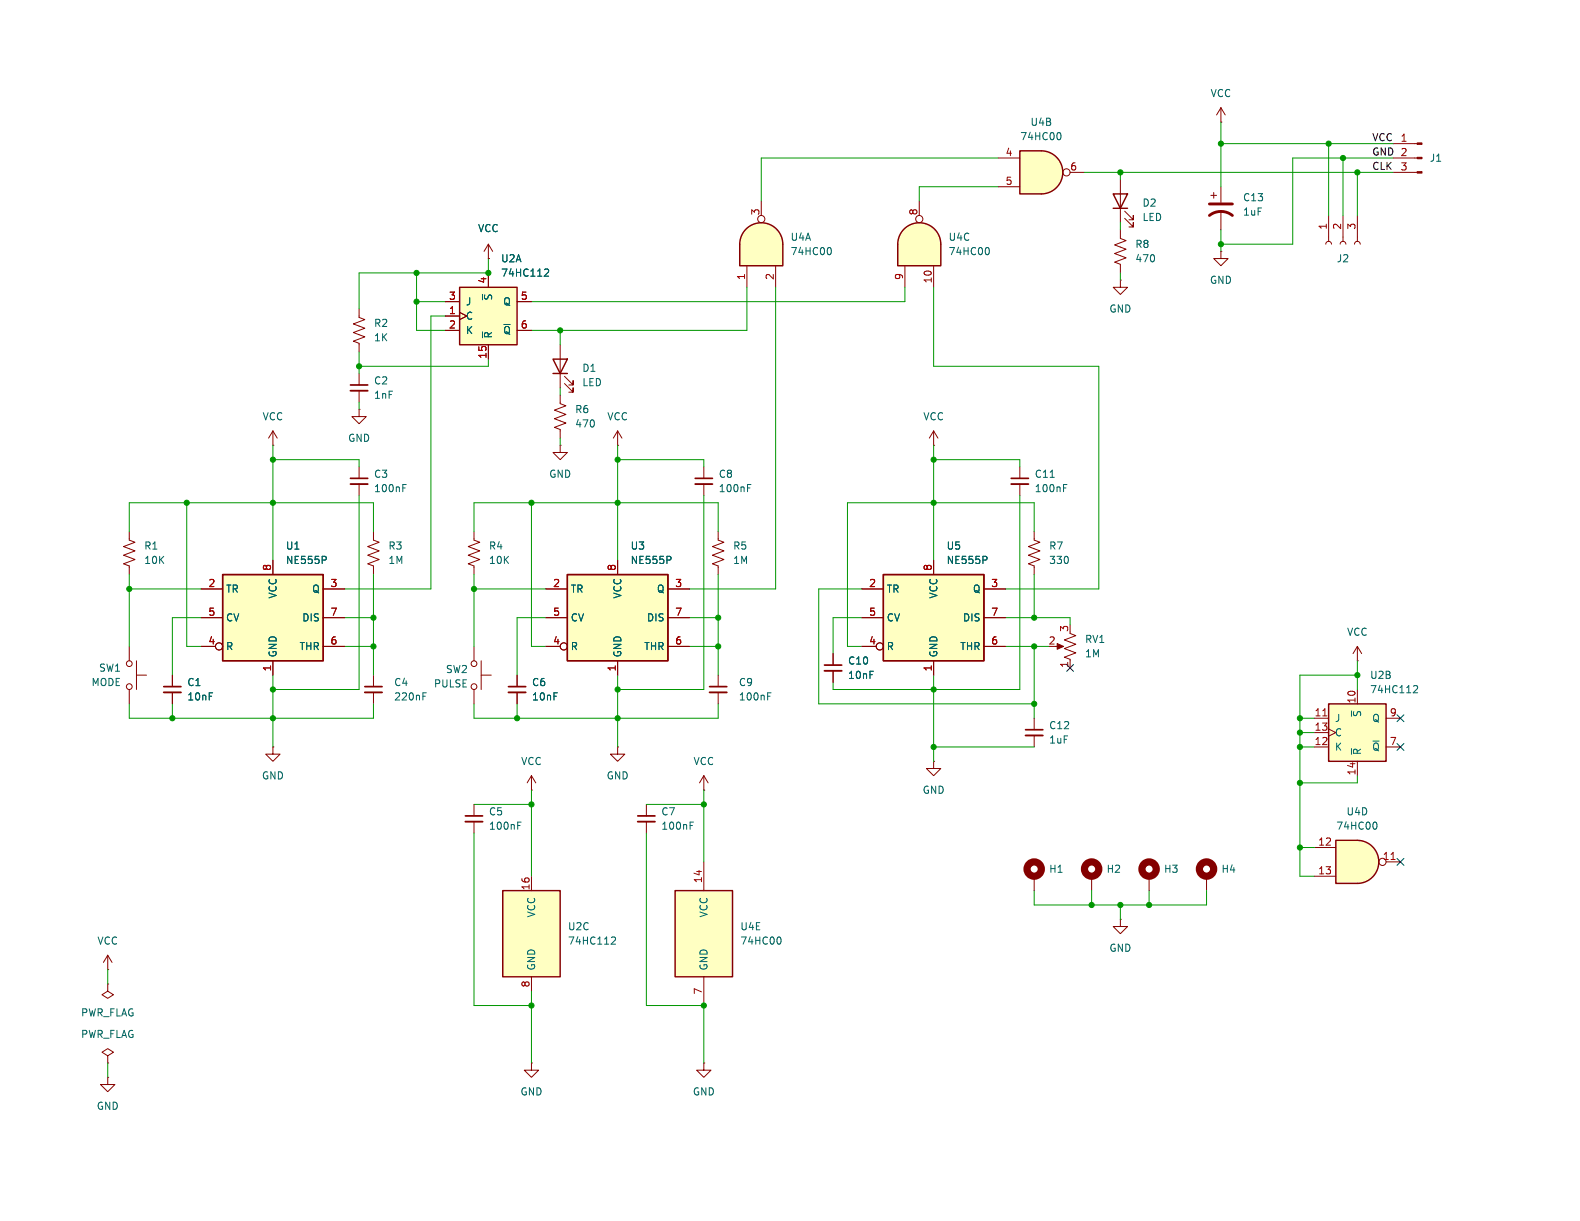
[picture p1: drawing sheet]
<svg xmlns="http://www.w3.org/2000/svg" width="279mm" height="216mm" viewBox="0 0 279 216" stroke-linecap="round" stroke-linejoin="round" font-family="sans-serif">
<path d="M178.8 84.6h3.1M145.8 117.6h3M82.3 144.3h3" fill="none" stroke="#840000" stroke-width=".3"/>
<path d="M178.8 85.6h3.1M145.8 118.6h3M82.3 145.3h3" fill="none" stroke="#840000" stroke-width=".33"/>
<g fill="none" stroke="#840000" stroke-width=".18">
<path d="M99.1 61v7.6M99.8 67.8l1.5 1.5v-.7v.7h-.7M99.8 66.5l1.5 1.6v-.8v.8h-.7M165.1 78.7h.1M165.1 76.2l-.8 1.3M165.1 76.2l.8 1.3M165.1 76.2v2.5M180.3 82.6v2M180.3 85.6v2M182.9 94v1.5l1 .4-2 .7 2 .8-2 .8 2 .7-2 .8 1 .4v1.5M147.3 115.6v2M147.3 118.6v2.1"/>
<path d="M83.8 142.2v2.1M83.8 145.3v2M94 188v1.2h1.2l-1.2 1.3-1.3-1.3h1.3M94 188h.1"/>
</g>
<path d="M185.7 84.4h.7M188.1 86.3h.4M188.1 85.7h.6M91.6 146h.4M91.6 145.4h.6" fill="none" stroke="#006464" stroke-width=".18"/>
<path d="M97.8 63.5h2.5l-1.2 2.5zM97.8 66h2.5" fill="none" stroke="#840000" stroke-width=".25"/>
<path d="M131.9 40.5a3.8 3.8 0 0 1 4.2-.8 3.8 3.8 0 0 1 2.3 3.5h-7.6a3.8 3.8 0 0 1 1.1-2.7z" fill="#ffffc2" stroke="#ffffc2" stroke-width=".18"/>
<path d="M130.8 43.2h7.6v3.8h-7.6z" fill="#ffffc2"/>
<path d="M131.9 40.5a3.8 3.8 0 0 1 4.2-.8 3.8 3.8 0 0 1 2.3 3.5v3.8h-7.6v-3.8a3.8 3.8 0 0 1 1.1-2.7z" fill="none" stroke="#840000" stroke-width=".25"/>
<g fill="none" stroke="#840000" stroke-width=".18">
<path d="M134.6 35.6v2.5M132.1 47v3.8M137.2 47v3.8"/>
<circle cx="134.6" cy="38.7" r=".63"/>
</g>
<path d="M146.7 43.8a.79 .79 0 0 1 0 1.2" fill="none" stroke="#006464" stroke-width=".18"/>
<path d="M39.4 101.6h17.7v15.2h-17.7z" fill="#ffffc2"/>
<path d="M39.4 101.6h17.7v15.2h-17.7z" fill="none" stroke="#840000" stroke-width=".25"/>
<g fill="none" stroke="#840000" stroke-width=".18">
<path d="M48.3 99.1v2.5M35.6 104.1h3.8M35.6 109.2h3.8M35.6 114.3h2.5M48.3 116.8v2.6M57.1 104.1h3.9M57.1 109.2h3.9M57.1 114.3h3.9"/>
<circle cx="38.7" cy="114.3" r=".63"/>
</g>
<path d="M57.6 98.4l.1 .2-.1 .4" fill="none" stroke="#006464" stroke-width=".18"/>
<path d="M159.9 40.5a3.8 3.8 0 0 1 4.1-.8 3.8 3.8 0 0 1 2.4 3.5h-7.7a3.8 3.8 0 0 1 1.2-2.7z" fill="#ffffc2" stroke="#ffffc2" stroke-width=".18"/>
<path d="M158.7 43.2h7.7v3.8h-7.7z" fill="#ffffc2"/>
<path d="M159.9 40.5a3.8 3.8 0 0 1 4.1-.8 3.8 3.8 0 0 1 2.4 3.5v3.8h-7.7v-3.8a3.8 3.8 0 0 1 1.2-2.7z" fill="none" stroke="#840000" stroke-width=".25"/>
<g fill="none" stroke="#840000" stroke-width=".18">
<path d="M162.6 35.6v2.5M160 47v3.8M165.1 47v3.8"/>
<circle cx="162.6" cy="38.7" r=".63"/>
</g>
<path d="M174.6 43.8a.79 .79 0 0 1 0 1.2" fill="none" stroke="#006464" stroke-width=".18"/>
<path d="M240 148.6a3.8 3.8 0 0 1 3.8 3.8 3.8 3.8 0 0 1-3.8 3.8z" fill="#ffffc2" stroke="#ffffc2" stroke-width=".18"/>
<path d="M236.2 148.6h3.8v7.6h-3.8z" fill="#ffffc2"/>
<path d="M236.2 148.6h3.8a3.8 3.8 0 0 1 3.8 3.8 3.8 3.8 0 0 1-3.8 3.8h-3.8z" fill="none" stroke="#840000" stroke-width=".25"/>
<g fill="none" stroke="#840000" stroke-width=".18">
<path d="M232.4 149.9h3.8M232.4 154.9h3.8M245.1 152.4h2.5"/>
<circle cx="244.5" cy="152.4" r=".63"/>
</g>
<path d="M246 152h.7" fill="none" stroke="#a90000" stroke-width=".18"/>
<path d="M243.2 145.4a.79 .79 0 0 1 0 1.2" fill="none" stroke="#006464" stroke-width=".18"/>
<path d="M234.9 124.5h10.2v10.1h-10.2z" fill="#ffffc2"/>
<path d="M196.8 34.3h2.6l-1.3 2.5zM196.8 36.8h2.6M234.9 124.5h10.2v10.1h-10.2z" fill="none" stroke="#840000" stroke-width=".25"/>
<g fill="none" stroke="#840000" stroke-width=".18">
<path d="M215.9 19.1v2.5M215.9 19.1l-.8 1.2M215.9 19.1l.8 1.2M198.1 31.8v7.6M198.9 38.6l1.5 1.5v-.7v.7h-.8M198.9 37.3l1.5 1.6v-.8v.8h-.8M214.1 34.5h1M214.6 34v1.1M215.9 21.6h.1M215.9 33v2.8M215.9 37.3v3.3M234.9 38.1v4.6"/>
<path d="M237.5 38.1v4.6M240 38.1v4.6M246.4 25.4h4.2M246.4 27.9h4.2M246.4 30.5h4.2M198.1 40.6v1.6l1 .3-2 .8 2 .8-2 .7 2 .8-2 .8 1 .3v1.6M198.1 49.5v1.3h1.3l-1.3 1.3-1.3-1.3h1.3M198.1 49.5h.1M215.9 44.5v1.2h1.3l-1.3 1.3-1.3-1.3h1.3M215.9 44.5h.1M234.4 43.2l.2-.4 .3-.1 .4 .1 .2 .4M237 43.2l.1-.4 .4-.1 .3 .1 .2 .4"/>
<path d="M239.5 43.2l.2-.4 .3-.1 .4 .1 .1 .4M48.3 78.7h.1M48.3 76.2l-.8 1.3M48.3 76.2l.7 1.3M48.3 76.2v2.5M63.5 72.4v1.3h1.3l-1.3 1.2-1.3-1.2h1.3M63.5 72.4h.1M63.5 66v2.1M63.5 69.1v2M22.9 94v1.5l1 .4-2.1 .7 2.1 .8-2.1 .8 2.1 .7-2.1 .8 1.1 .4v1.5M63.5 82.6v2M63.5 85.6v2"/>
<path d="M186.7 114.3h1M189.2 112l1 .4-2 .8 2 .7-2 .8 2 .7-2 .8 1 .4v1.5M240 116.8h.1M240 114.3v2.5M240 114.3l-.7 1.3M240 114.3l.8 1.3M232.4 127h2.5M232.4 129.5h2.5M232.4 132.1h2.5M234.9 128.9l1.3 .6-1.3 .7M240 121.9v2.6M240 134.6v2.6"/>
<path d="M245.1 127h2.5M245.1 132.1h2.5"/>
</g>
<path d="M233.9 126.6h.7" fill="none" stroke="#a90000" stroke-width=".18"/>
<path d="M71.2 86.3h.5M71.2 85.7h.6M239 132.4v1M250.1 121.2l.5 .1 .1 .3-.8 .9h.8" fill="none" stroke="#006464" stroke-width=".18"/>
<path d="M213.9 38.1a3.3 3.3 0 0 1 4 0M213.9 36.1h4" fill="none" stroke="#840000" stroke-width=".51"/>
<g fill="#840000" stroke="#840000" stroke-width=".18">
<path d="M250.6 25.3h.9v.2h-.9z"/>
<path d="M250.6 27.8h.9v.3h-.9z"/>
<path d="M250.6 30.4h.9v.2h-.9z"/>
<path d="M186.9 113.8l1.2 .5-1.2 .5z"/>
</g>
<path d="M62 68.1h3M62 84.6h3" fill="none" stroke="#840000" stroke-width=".3"/>
<path d="M62 69.1h3M62 85.6h3" fill="none" stroke="#840000" stroke-width=".33"/>
<path d="M184.1 26.7a3.8 3.8 0 0 1 3.8 3.8 3.8 3.8 0 0 1-3.8 3.8z" fill="#ffffc2" stroke="#ffffc2" stroke-width=".18"/>
<path d="M180.3 26.7h3.8v7.6h-3.8z" fill="#ffffc2"/>
<path d="M180.3 26.7h3.8a3.8 3.8 0 0 1 3.8 3.8 3.8 3.8 0 0 1-3.8 3.8h-3.8z" fill="none" stroke="#840000" stroke-width=".25"/>
<g fill="none" stroke="#840000" stroke-width=".18">
<path d="M176.5 27.9h3.8M176.5 33h3.8M189.2 30.5h2.6M63.5 54.6v1.5l1 .4-2 .8 2 .7-2 .8 2 .8-2 .7 1 .4v1.5M86.4 45.7h.1M86.4 43.2l-.8 1.3M86.4 43.2l.7 1.3M86.4 43.2v2.5M165.1 134.6v1.3h1.3l-1.3 1.3-1.3-1.3h1.3M165.1 134.6h.1M182.9 127v2M182.9 130v2.1"/>
<path d="M182.9 154.9v2.6"/>
<circle cx="188.6" cy="30.5" r=".63"/>
</g>
<path d="M187.3 23.4a.79 .79 0 0 1 0 1.3" fill="none" stroke="#006464" stroke-width=".18"/>
<circle cx="182.9" cy="153.7" r="1.27" fill="none" stroke="#840000" stroke-width="1.3"/>
<path d="M181.4 129h3" fill="none" stroke="#840000" stroke-width=".3"/>
<path d="M181.4 130h3" fill="none" stroke="#840000" stroke-width=".33"/>
<path d="M81.3 50.8h10.1v10.2h-10.1z" fill="#ffffc2"/>
<path d="M81.3 50.8h10.1v10.2h-10.1z" fill="none" stroke="#840000" stroke-width=".25"/>
<path d="M78.7 53.3h2.6M78.7 55.9h2.6M78.7 58.4h2.6M81.3 55.2l1.2 .7-1.2 .6M86.4 48.3v2.5M91.4 53.3h2.6M91.4 58.4h2.6M86.4 61v2.5" fill="none" stroke="#840000" stroke-width=".18"/>
<path d="M85.3 58.7v1M96.5 47.6h.4l.1 .3-.8 .9h.8" fill="none" stroke="#006464" stroke-width=".18"/>
<path d="M156.2 101.6h17.8v15.2h-17.8z" fill="#ffffc2"/>
<path d="M156.2 101.6h17.8v15.2h-17.8z" fill="none" stroke="#840000" stroke-width=".25"/>
<g fill="none" stroke="#840000" stroke-width=".18">
<path d="M124.5 82.6v2M124.5 85.6v2M165.1 99.1v2.5M152.4 104.1h3.8M152.4 109.2h3.8M152.4 114.3h2.5M165.1 116.8v2.6M174 104.1h3.8M174 109.2h3.8M174 114.3h3.8M193 154.9v2.6M203.2 154.9v2.6"/>
<path d="M213.4 154.9v2.6M198.1 162.6v1.2h1.3l-1.3 1.3-1.3-1.3h1.3M198.1 162.6h.1"/>
<circle cx="155.6" cy="114.3" r=".63"/>
</g>
<path d="M132.2 86.3h.4M132.2 85.7h.6M174.4 98.4l.1 .2-.1 .4" fill="none" stroke="#006464" stroke-width=".18"/>
<g fill="none" stroke="#840000" stroke-width="1.3">
<circle cx="193" cy="153.7" r="1.27"/>
<circle cx="203.2" cy="153.7" r="1.27"/>
<circle cx="213.4" cy="153.7" r="1.27"/>
</g>
<path d="M122.9 84.6h3.1" fill="none" stroke="#840000" stroke-width=".3"/>
<path d="M122.9 85.6h3.1" fill="none" stroke="#840000" stroke-width=".33"/>
<path d="M100.3 101.6h17.8v15.2h-17.8z" fill="#ffffc2"/>
<path d="M100.3 101.6h17.8v15.2h-17.8z" fill="none" stroke="#840000" stroke-width=".25"/>
<g fill="none" stroke="#840000" stroke-width=".18">
<path d="M99.1 69.9v1.5l1 .4-2.1 .7 2.1 .8-2.1 .7 2.1 .8-2.1 .8 1.1 .3v1.6M109.2 78.7h.1M109.2 76.2v2.5M109.2 76.2l-.7 1.3M109.2 76.2l.8 1.3M66 94v1.5l1.1 .4-2.1 .7 2.1 .8-2.1 .8 2.1 .7-2.1 .8 1 .4v1.5M83.8 94v1.5l1 .4-2 .7 2 .8-2 .8 2 .7-2 .8 1 .4v1.5M109.2 99.1v2.5M127 94v1.5l1 .4-2 .7 2 .8-2 .8 2 .7-2 .8 1 .4v1.5M22.9 114.3v2.5M24.1 119.4h1.8M24.1 116.8v5.1"/>
<path d="M30.5 119.4v2M83.8 114.3v2.5M85.1 119.4h1.8M85.1 116.8v5.1M96.5 104.1h3.8M96.5 109.2h3.8M96.5 114.3h2.6M109.2 116.8v2.6M118.1 104.1h3.8M118.1 109.2h3.8M118.1 114.3h3.8M127 119.4v2"/>
<path d="M22.9 121.9v2.6M30.5 122.4v2.1M48.3 132.1v1.3h1.2l-1.2 1.2-1.3-1.2h1.3M48.3 132.1h.1M83.8 121.9v2.6M94 139.7h.1M94 137.2l-.8 1.2M94 137.2l.7 1.2M94 137.2v2.5M109.2 132.1v1.3h1.3l-1.3 1.2-1.3-1.2h1.3M109.2 132.1h.1M124.5 139.7h.1"/>
<path d="M124.5 137.2l-.8 1.2M124.5 137.2l.7 1.2M124.5 137.2v2.5M127 122.4v2.1M114.3 142.2v2.1M114.3 145.3v2M19 174v1.3l1.1 .6-1.1 .6-1-.6 1-.6M19 174h.1M19 171.5h.1M19 168.9l-.7 1.3M19 168.9l.8 1.3M19 168.9v2.6"/>
<path d="M19 186.7l1.1-.6-1.1-.7-1 .7 1 .6v1.3M19 188h.1M19 190.5v1.3h1.3l-1.3 1.2-1.2-1.2h1.2M19 190.5h.1"/>
<circle cx="22.9" cy="117.3" r=".51"/>
<circle cx="83.8" cy="117.3" r=".51"/>
<circle cx="99.7" cy="114.3" r=".63"/>
<circle cx="22.9" cy="121.4" r=".51"/>
<circle cx="83.8" cy="121.4" r=".51"/>
</g>
<path d="M118.5 98.4l.2 .2-.2 .4M135.7 123.1h.5M135.7 122.5h.7M122 146h.5M122 145.4h.6" fill="none" stroke="#006464" stroke-width=".18"/>
<path d="M29 121.4h3M125.5 121.4h3M112.8 144.3h3" fill="none" stroke="#840000" stroke-width=".3"/>
<path d="M29 122.4h3M125.5 122.4h3M112.8 145.3h3" fill="none" stroke="#840000" stroke-width=".33"/>
<path d="M119.4 157.5h10.1v15.2h-10.1z" fill="#ffffc2"/>
<path d="M119.4 157.5h10.1v15.2h-10.1z" fill="none" stroke="#840000" stroke-width=".25"/>
<path d="M99.1 78.7v1.3h1.2l-1.2 1.3-1.3-1.3h1.3M99.1 78.7h.1M66 119.4v2M91.4 119.4v2M66 122.4v2.1M91.4 122.4v2.1M124.5 152.4v5.1M124.5 172.7v5.1" fill="none" stroke="#840000" stroke-width=".18"/>
<path d="M74.8 123.1h.4M74.8 122.5h.6M137.8 165.7a.79 .79 0 0 1 0 1.2" fill="none" stroke="#006464" stroke-width=".18"/>
<path d="M64.5 121.4h3.1M89.9 121.4h3.1" fill="none" stroke="#840000" stroke-width=".3"/>
<path d="M64.5 122.4h3.1M89.9 122.4h3.1" fill="none" stroke="#840000" stroke-width=".33"/>
<path d="M88.9 157.5h10.2v15.2h-10.2z" fill="#ffffc2"/>
<path d="M88.9 157.5h10.2v15.2h-10.2z" fill="none" stroke="#840000" stroke-width=".25"/>
<g fill="none" stroke="#840000" stroke-width=".18">
<path d="M78.7 53.3h2.6M78.7 55.9h2.6M78.7 58.4h2.6M81.3 55.2l1.2 .7-1.2 .6M86.4 45.7h.1M86.4 48.3v2.5M91.4 53.3h2.6M91.4 58.4h2.6M86.4 61v2.5M48.3 99.1v2.5M109.2 99.1v2.5M165.1 99.1v2.5"/>
<path d="M30.5 119.4v2M35.6 104.1h3.8M35.6 109.2h3.8M35.6 114.3h2.5M48.3 116.8v2.6M57.1 104.1h3.9M57.1 109.2h3.9M57.1 114.3h3.9M91.4 119.4v2M96.5 104.1h3.8M96.5 109.2h3.8M96.5 114.3h2.6"/>
<path d="M109.2 116.8v2.6M118.1 104.1h3.8M118.1 109.2h3.8M118.1 114.3h3.8M147.3 115.6v2M147.3 118.6v2.1M152.4 104.1h3.8M152.4 109.2h3.8M152.4 114.3h2.5M165.1 116.8v2.6M174 104.1h3.8M174 109.2h3.8"/>
<path d="M174 114.3h3.8M30.5 122.4v2.1M91.4 122.4v2.1M94 154.9v2.6M94 172.7v2.6M124.5 188v1.2h1.2l-1.2 1.3-1.3-1.3h1.3M124.5 188h.1"/>
<circle cx="38.7" cy="114.3" r=".63"/>
<circle cx="99.7" cy="114.3" r=".63"/>
<circle cx="155.6" cy="114.3" r=".63"/>
</g>
<path d="M85.3 58.7v1M96.5 47.6h.4l.1 .3-.8 .9h.8M57.6 98.4l.1 .2-.1 .4M118.5 98.4l.2 .2-.2 .4M174.4 98.4l.1 .2-.1 .4M108.3 165.7h.4l.1 .3-.7 .9h.7" fill="none" stroke="#006464" stroke-width=".18"/>
<g fill="none" stroke="#009600" stroke-width=".18">
<path d="M176.5 33h-13.9v2.6M176.5 27.9h-41.9v7.7M191.8 30.5h54.6M198.1 30.5v1.3M198.1 39.4v1.2M215.9 25.4h30.5M215.9 21.6v11.4M234.9 25.4v12.7M237.5 27.9v10.2M240 30.5v7.6M246.4 27.9h-17.8v15.3h-12.7M73.7 48.3v10.1h5"/>
<path d="M73.7 53.3h5M78.7 55.9h-2.5v48.2h-15.2M86.4 45.7v2.6h-22.9v6.3M99.1 58.4v2.6M132.1 50.8v7.6h-38.1M137.2 50.8v53.3h-15.3M160 50.8v2.5h-66M165.1 50.8v14h29.2v39.3h-16.5M198.1 48.3v1.2M215.9 40.6v3.9M48.3 78.7v20.4M63.5 62.2v3.8"/>
<path d="M63.5 71.1v1.3M86.4 63.5v1.3h-22.9M99.1 68.6v1.3M99.1 77.5v1.2M109.2 78.7v20.4M165.1 78.7v20.4M22.9 94v-5.1h43.1v5.1M33 88.9v25.4h2.6M48.3 81.3h15.2v1.3M63.5 87.6v34.3h-15.2M83.8 94v-5.1h43.2v5.1M94 88.9v25.4h2.5"/>
<path d="M109.2 81.3h15.3v1.3M124.5 87.6v34.3h-15.3M165.1 81.3h15.2v1.3M180.3 87.6v34.3h-33v-1.2M182.9 94v-5.1h-33v25.4h2.5M22.9 104.1h12.7M22.9 101.6v12.7M35.6 109.2h-5.1v10.2M48.3 119.4v12.7M61 114.3h5M61 109.2h5M66 101.6v17.8"/>
<path d="M83.8 104.1h12.7M83.8 101.6v12.7M96.5 109.2h-5.1v10.2M109.2 119.4v12.7M121.9 114.3h5.1M121.9 109.2h5.1M127 101.6v17.8M152.4 109.2h-5.1v6.4M152.4 104.1h-7.6v20.4h38.1M165.1 119.4v15.2M177.8 114.3h7.6M177.8 109.2h11.4v1.3"/>
<path d="M182.9 101.6v7.6M182.9 114.3v12.7M240 116.8v5.1M240 119.4h-10.1v35.5h2.5M22.9 124.5v2.5h43.1v-2.5M30.5 124.5v2.5M83.8 124.5v2.5h43.2v-2.5M91.4 124.5v2.5M94 139.7v15.2M124.5 139.7v12.7M165.1 132.1h17.8M229.9 127h2.5"/>
<path d="M229.9 132.1h2.5M229.9 129.5h2.5M240 137.2v1.2h-10.1M83.8 147.3v30.5h10.2M83.8 142.2h10.2M114.3 147.3v30.5h10.2v10.2M114.3 142.2h10.2M182.9 157.5v2.5h30.5v-2.5M193 157.5v2.5M203.2 157.5v2.5M229.9 149.9h2.5M19 171.5v2.5"/>
<path d="M94 175.3v12.7M198.1 160v2.6M19 188v2.5"/>
</g>
<path d="M188.6 117.5l1.2 1.2M189.8 117.5l-1.2 1.2M247 131.5l1.3 1.2M247 126.4l1.3 1.2M248.3 131.5l-1.3 1.2M248.3 126.4l-1.3 1.2M247 151.8l1.3 1.2M248.3 151.8l-1.3 1.2" fill="none" stroke="#000084" stroke-width=".18"/>
<g fill="#009600" stroke="#009600" stroke-width=".18">
<circle cx="33" cy="88.9" r=".46"/>
<circle cx="48.3" cy="88.9" r=".46"/>
<circle cx="48.3" cy="81.3" r=".46"/>
<circle cx="22.9" cy="104.1" r=".46"/>
<circle cx="73.7" cy="53.3" r=".46"/>
<circle cx="86.4" cy="48.3" r=".46"/>
<circle cx="73.7" cy="48.3" r=".46"/>
<circle cx="63.5" cy="64.8" r=".46"/>
<circle cx="165.1" cy="132.1" r=".46"/>
<circle cx="124.5" cy="142.2" r=".46"/>
<circle cx="91.4" cy="127" r=".46"/>
<circle cx="83.8" cy="104.1" r=".46"/>
<circle cx="109.2" cy="127" r=".46"/>
<circle cx="94" cy="142.2" r=".46"/>
<circle cx="124.5" cy="177.8" r=".46"/>
<circle cx="94" cy="177.8" r=".46"/>
<circle cx="109.2" cy="121.9" r=".46"/>
<circle cx="127" cy="114.3" r=".46"/>
<circle cx="109.2" cy="81.3" r=".46"/>
<circle cx="109.2" cy="88.9" r=".46"/>
<circle cx="94" cy="88.9" r=".46"/>
<circle cx="66" cy="109.2" r=".46"/>
<circle cx="66" cy="114.3" r=".46"/>
<circle cx="48.3" cy="121.9" r=".46"/>
<circle cx="48.3" cy="127" r=".46"/>
<circle cx="30.5" cy="127" r=".46"/>
<circle cx="99.1" cy="58.4" r=".46"/>
<circle cx="127" cy="109.2" r=".46"/>
<circle cx="203.2" cy="160" r=".46"/>
<circle cx="193" cy="160" r=".46"/>
<circle cx="198.1" cy="160" r=".46"/>
<circle cx="198.1" cy="30.5" r=".46"/>
<circle cx="240" cy="119.4" r=".46"/>
<circle cx="240" cy="30.5" r=".46"/>
<circle cx="237.5" cy="27.9" r=".46"/>
<circle cx="234.9" cy="25.4" r=".46"/>
<circle cx="215.9" cy="25.4" r=".46"/>
<circle cx="215.9" cy="43.2" r=".46"/>
<circle cx="165.1" cy="81.3" r=".46"/>
<circle cx="229.9" cy="129.5" r=".46"/>
<circle cx="229.9" cy="149.9" r=".46"/>
<circle cx="229.9" cy="138.4" r=".46"/>
<circle cx="229.9" cy="132.1" r=".46"/>
<circle cx="229.9" cy="127" r=".46"/>
<circle cx="182.9" cy="114.3" r=".46"/>
<circle cx="182.9" cy="109.2" r=".46"/>
<circle cx="182.9" cy="124.5" r=".46"/>
<circle cx="165.1" cy="121.9" r=".46"/>
<circle cx="165.1" cy="88.9" r=".46"/>
</g>
<g font-size="1.8" fill="#006464">
<text x="214" y="17.4">VCC</text>
<text x="182.1" y="22.5">U4B</text>
<text x="180.3" y="25">74HC00</text>
<text x="252.7" y="28.8">J1</text>
<text x="219.7" y="35.8">C13</text>
<text x="84.4" y="41.2">VCC</text>
<text x="201.9" y="36.7">D2</text>
<text x="201.9" y="39.3">LED</text>
<text x="219.7" y="38.3">1uF</text>
<text x="88.5" y="46.6">U2A</text>
<text x="139.7" y="45.3">74HC00</text>
<text x="139.7" y="42.8">U4A</text>
<text x="167.6" y="45.3">74HC00</text>
<text x="167.6" y="42.8">U4C</text>
<text x="200.7" y="44">R8</text>
<text x="200.7" y="46.6">470</text>
<text x="236.3" y="46.6">J2</text>
<text x="87.2" y="53.2" transform="rotate(-90 87.2 53.2)">~{S}</text>
<text x="88.5" y="49.1">74HC112</text>
<text x="213.9" y="50.4">GND</text>
<text x="66" y="58">R2</text>
<text x="82.3" y="54.2">J</text>
<text x="82.3" y="56.7">C</text>
<text x="82.3" y="59.3">K</text>
<text x="87.2" y="59.9" transform="rotate(-90 87.2 59.9)">~{R}</text>
<text x="88.9" y="54.2">Q</text>
<text x="88.9" y="59.3">~{Q}</text>
<text x="196.1" y="55.5">GND</text>
<text x="66" y="60.6">1K</text>
<text x="102.9" y="66">D1</text>
<text x="66" y="68.2">C2</text>
<text x="66" y="70.7">1nF</text>
<text x="102.9" y="68.5">LED</text>
<text x="46.3" y="74.5">VCC</text>
<text x="101.6" y="73.3">R6</text>
<text x="101.6" y="75.8">470</text>
<text x="107.3" y="74.5">VCC</text>
<text x="163.2" y="74.5">VCC</text>
<text x="61.5" y="78.3">GND</text>
<text x="66" y="84.7">C3</text>
<text x="66" y="87.2">100nF</text>
<text x="97" y="84.7">GND</text>
<text x="127" y="84.7">C8</text>
<text x="127" y="87.2">100nF</text>
<text x="182.9" y="87.2">100nF</text>
<text x="182.9" y="84.7">C11</text>
<text x="25.4" y="97.4">R1</text>
<text x="25.4" y="99.9">10K</text>
<text x="50.5" y="97.4">U1</text>
<text x="50.5" y="99.9">NE555P</text>
<text x="68.6" y="97.4">R3</text>
<text x="68.6" y="99.9">1M</text>
<text x="86.4" y="97.4">R4</text>
<text x="86.4" y="99.9">10K</text>
<text x="111.4" y="97.4">U3</text>
<text x="111.4" y="99.9">NE555P</text>
<text x="129.5" y="97.4">R5</text>
<text x="129.5" y="99.9">1M</text>
<text x="167.3" y="97.4">U5</text>
<text x="167.3" y="99.9">NE555P</text>
<text x="185.4" y="97.4">R7</text>
<text x="185.4" y="99.9">330</text>
<text x="39.9" y="105">TR</text>
<text x="49.1" y="105.9" transform="rotate(-90 49.1 105.9)">VCC</text>
<text x="55.1" y="105">Q</text>
<text x="100.8" y="105">TR</text>
<text x="110.1" y="105.9" transform="rotate(-90 110.1 105.9)">VCC</text>
<text x="116.1" y="105">Q</text>
<text x="156.7" y="105">TR</text>
<text x="166" y="105.9" transform="rotate(-90 166 105.9)">VCC</text>
<text x="171.9" y="105">Q</text>
<text x="39.9" y="110.1">CV</text>
<text x="53.4" y="110.1">DIS</text>
<text x="100.8" y="110.1">CV</text>
<text x="114.3" y="110.1">DIS</text>
<text x="156.7" y="110.1">CV</text>
<text x="170.2" y="110.1">DIS</text>
<text x="191.8" y="113.9">RV1</text>
<text x="238.1" y="112.6">VCC</text>
<text x="17.4" y="119">SW1</text>
<text x="39.9" y="115.2">R</text>
<text x="49.1" y="116.3" transform="rotate(-90 49.1 116.3)">GND</text>
<text x="52.9" y="115.2">THR</text>
<text x="78.8" y="119.2">SW2</text>
<text x="100.8" y="115.2">R</text>
<text x="110.1" y="116.3" transform="rotate(-90 110.1 116.3)">GND</text>
<text x="113.8" y="115.2">THR</text>
<text x="149.9" y="117.7">C10</text>
<text x="156.7" y="115.2">R</text>
<text x="166" y="116.3" transform="rotate(-90 166 116.3)">GND</text>
<text x="169.7" y="115.2">THR</text>
<text x="191.8" y="116.4">1M</text>
<text x="16.1" y="121.5">MODE</text>
<text x="33" y="121.5">C1</text>
<text x="33" y="124.1">10nF</text>
<text x="69.6" y="121.5">C4</text>
<text x="69.6" y="124.1">220nF</text>
<text x="76.6" y="121.8">PULSE</text>
<text x="94" y="121.5">C6</text>
<text x="94" y="124.1">10nF</text>
<text x="130.6" y="121.5">C9</text>
<text x="130.6" y="124.1">100nF</text>
<text x="149.9" y="120.2">10nF</text>
<text x="242.2" y="120.2">U2B</text>
<text x="242.2" y="122.8">74HC112</text>
<text x="185.4" y="131.7">1uF</text>
<text x="185.4" y="129.1">C12</text>
<text x="236" y="127.9">J</text>
<text x="236" y="130.4">C</text>
<text x="240.9" y="126.9" transform="rotate(-90 240.9 126.9)">~{S}</text>
<text x="242.6" y="127.9">Q</text>
<text x="92.1" y="135.5">VCC</text>
<text x="122.5" y="135.5">VCC</text>
<text x="236" y="132.9">K</text>
<text x="240.9" y="133.6" transform="rotate(-90 240.9 133.6)">~{R}</text>
<text x="242.6" y="132.9">~{Q}</text>
<text x="46.2" y="138">GND</text>
<text x="107.2" y="138">GND</text>
<text x="163.1" y="140.6">GND</text>
<text x="86.4" y="144.4">C5</text>
<text x="86.4" y="146.9">100nF</text>
<text x="116.8" y="144.4">C7</text>
<text x="116.8" y="146.9">100nF</text>
<text x="236.2" y="146.9">74HC00</text>
<text x="238" y="144.4">U4D</text>
<text x="185.4" y="154.5">H1</text>
<text x="195.6" y="154.5">H2</text>
<text x="205.7" y="154.5">H3</text>
<text x="215.9" y="154.5">H4</text>
<text x="17.1" y="167.2">VCC</text>
<text x="94.8" y="162.3" transform="rotate(-90 94.8 162.3)">VCC</text>
<text x="100.3" y="164.7">U2C</text>
<text x="100.3" y="167.2">74HC112</text>
<text x="125.3" y="162.3" transform="rotate(-90 125.3 162.3)">VCC</text>
<text x="130.8" y="167.2">74HC00</text>
<text x="130.8" y="164.7">U4E</text>
<text x="94.8" y="171.7" transform="rotate(-90 94.8 171.7)">GND</text>
<text x="125.3" y="171.7" transform="rotate(-90 125.3 171.7)">GND</text>
<text x="196.1" y="168.5">GND</text>
<text x="14.2" y="179.9">PWR_FLAG</text>
<text x="14.2" y="183.7">PWR_FLAG</text>
<text x="17" y="196.4">GND</text>
<text x="91.9" y="193.9">GND</text>
<text x="122.4" y="193.9">GND</text>
</g>
<g font-size="1.8" fill="#a90000">
<text x="177.7" y="27.7">4</text>
<text x="247.6" y="25.1">1</text>
<text x="177.7" y="32.8">5</text>
<text x="189.2" y="30.2">6</text>
<text x="247.6" y="30.2">3</text>
<text x="134.4" y="38.2" transform="rotate(-90 134.4 38.2)">3</text>
<text x="162.3" y="38.2" transform="rotate(-90 162.3 38.2)">8</text>
<text x="234.7" y="40.7" transform="rotate(-90 234.7 40.7)">1</text>
<text x="237.2" y="40.7" transform="rotate(-90 237.2 40.7)">2</text>
<text x="239.8" y="40.7" transform="rotate(-90 239.8 40.7)">3</text>
<text x="79.3" y="53.1">3</text>
<text x="86.1" y="50.2" transform="rotate(-90 86.1 50.2)">4</text>
<text x="92" y="53.1">5</text>
<text x="131.8" y="49.6" transform="rotate(-90 131.8 49.6)">1</text>
<text x="136.9" y="49.6" transform="rotate(-90 136.9 49.6)">2</text>
<text x="159.8" y="49.6" transform="rotate(-90 159.8 49.6)">9</text>
<text x="164.8" y="50.2" transform="rotate(-90 164.8 50.2)">10</text>
<text x="79.3" y="55.6">1</text>
<text x="79.3" y="58.2">2</text>
<text x="92" y="58.2">6</text>
<text x="86.1" y="63.5" transform="rotate(-90 86.1 63.5)">15</text>
<text x="48" y="101" transform="rotate(-90 48 101)">8</text>
<text x="109" y="101" transform="rotate(-90 109 101)">8</text>
<text x="164.8" y="101" transform="rotate(-90 164.8 101)">8</text>
<text x="36.8" y="103.9">2</text>
<text x="58.3" y="103.9">3</text>
<text x="97.7" y="103.9">2</text>
<text x="119.3" y="103.9">3</text>
<text x="153.6" y="103.9">2</text>
<text x="175.2" y="103.9">3</text>
<text x="36.8" y="109">5</text>
<text x="58.3" y="109">7</text>
<text x="97.7" y="109">5</text>
<text x="119.3" y="109">7</text>
<text x="153.6" y="109">5</text>
<text x="175.2" y="109">7</text>
<text x="189" y="111.8" transform="rotate(-90 189 111.8)">3</text>
<text x="36.8" y="114">4</text>
<text x="48" y="118.8" transform="rotate(-90 48 118.8)">1</text>
<text x="58.3" y="114">6</text>
<text x="97.7" y="114">4</text>
<text x="109" y="118.8" transform="rotate(-90 109 118.8)">1</text>
<text x="119.3" y="114">6</text>
<text x="153.6" y="114">4</text>
<text x="164.8" y="118.8" transform="rotate(-90 164.8 118.8)">1</text>
<text x="175.2" y="114">6</text>
<text x="185.3" y="114">2</text>
<text x="189" y="118.2" transform="rotate(-90 189 118.2)">1</text>
<text x="239.8" y="124.5" transform="rotate(-90 239.8 124.5)">10</text>
<text x="232.4" y="126.7">11</text>
<text x="232.4" y="129.3">13</text>
<text x="232.4" y="131.8">12</text>
<text x="245.7" y="126.7">9</text>
<text x="245.7" y="131.8">7</text>
<text x="239.8" y="137.2" transform="rotate(-90 239.8 137.2)">14</text>
<text x="233" y="149.6">12</text>
<text x="233" y="154.7">13</text>
<text x="244.4" y="152.1">11</text>
<text x="93.7" y="157.5" transform="rotate(-90 93.7 157.5)">16</text>
<text x="124.2" y="156.3" transform="rotate(-90 124.2 156.3)">14</text>
<text x="93.7" y="174.7" transform="rotate(-90 93.7 174.7)">8</text>
<text x="124.2" y="176" transform="rotate(-90 124.2 176)">7</text>
</g>
<g font-size="1.8" fill="#0f0f0f">
<text x="242.6" y="27.6">GND 2</text>
<text x="242.6" y="25.1">VCC</text>
<text x="242.6" y="30.1">CLK</text>
</g>
</svg>
